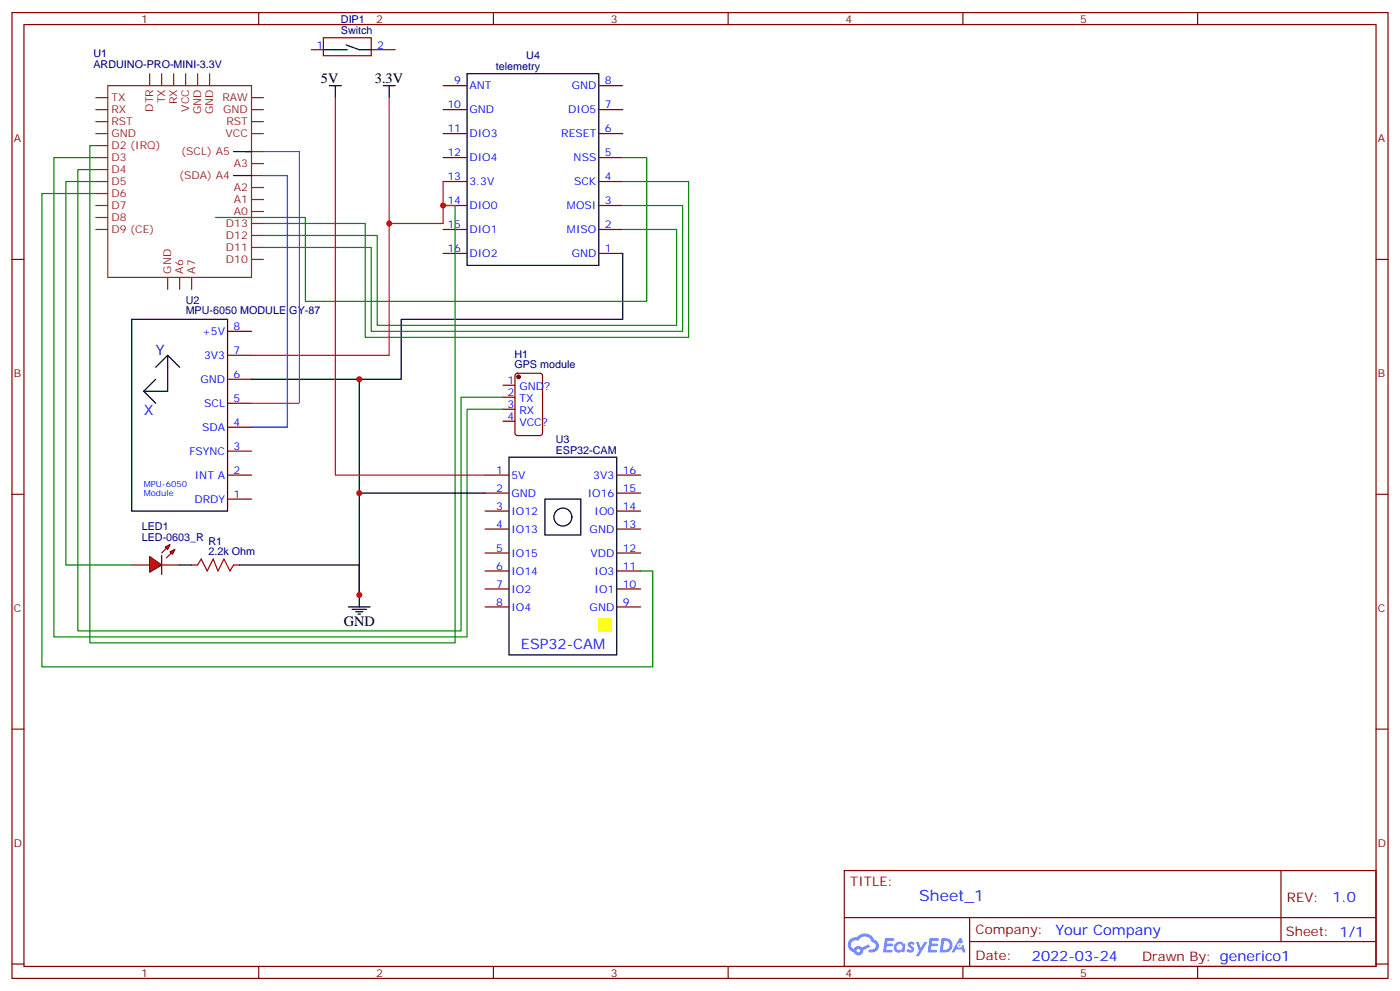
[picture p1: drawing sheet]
<svg xmlns="http://www.w3.org/2000/svg" width="412mm" height="292mm" viewBox="0 0 412 292" stroke-linecap="round" stroke-linejoin="round" font-family="sans-serif">
<g fill="none" stroke="#870000" stroke-width=".35">
<path d="M3.5 3.7h405.4v284.3h-405.4zM7.1 7.2h398.2v277.3h-398.2zM76.2 3.7v3.5M145.3 3.7v3.5M214.5 3.7v3.5M283.6 3.7v3.5M352.8 3.7v3.5M3.5 76.4h3.6M405.3 76.4h3.6M3.5 145.5h3.6M405.3 145.5h3.6M3.5 214.7h3.6"/>
<path d="M405.3 214.7h3.6M248.7 256.3h156.6v28.2h-156.6zM377.3 256.3v20.9M248.7 270.1h156.5M285.6 277.2h119.6M285.6 270.1v14.2M3.5 283.8h3.6M76.2 284.5v3.5M145.3 284.5v3.5M214.5 284.5v3.5M283.6 284.5v3.5M352.8 284.5v3.5"/>
<path d="M405.3 283.8h3.6"/>
</g>
<g fill="#5487ff">
<path d="M267.7 277.5a1.22 1.22 0 0 1 1.7 .2l-.4 .6a.47 .47 0 0 0-.3-.4 .47 .47 0 0 0-.5 .2l.1 .2a1.14 1.14 0 0 1 .8 1.8 1.14 1.14 0 0 1-1.9 0l-.2-.2 .5-.6 .7 .5a.29 .29 0 0 0 .3-.3 .29 .29 0 0 0-.2-.3 1.04 1.04 0 0 1-.6-1.7z"/>
<path d="M260.7 276.2h2.4l.3 .2-.2 .5-1.8 .1-.1 .8h1.5l.3 .4-.3 .4h-1.6l-.2 1.1h1.7l.2 .3-.2 .3-2.6 .1z"/>
<path d="M273.8 276.2h2.4l.3 .2-.1 .5-1.8 .1-.2 .8h1.6l.3 .4-.4 .4-1.6-.1-.1 1.1 1.7 .1 .2 .3-.2 .3-2.6 .1z"/>
<path d="M282.6 276.2h.7l.3 1.3-.6 .3a.69 .69 0 0 0-1 .3 .69 .69 0 0 0 .4 .9 .69 .69 0 0 0 .9-.6l.5-.2 .6 2.2h-.8l-.2-.9h-1.8l-.5 .9h-.8z"/>
<path d="M269.8 277.3h.8l.6 1.8 1.1-1.8h.9l-2.6 4.2h-.8l.9-1.5z"/>
<path d="M277.4 276.2l-.6 4.2h1.3a2.11 2.11 0 0 0 2.5-2.1 2.11 2.11 0 0 0-2.5-2.1zM278.1 277a1.39 1.39 0 0 1 1.7 1.4 1.39 1.39 0 0 1-1.8 1.2h-.3z"/>
<path d="M263.7 277.8a1.54 1.54 0 0 0-.1 2.2 1.54 1.54 0 0 0 2.2 .1l.6 .3 .3-2.3-.2-.3h-.4a1.49 1.49 0 0 0-2.4 0zM264 278.8a.94 .94 0 0 1 1.8 0 .94 .94 0 0 1-1.8 0z"/>
<path d="M250.4 276.6a2.18 2.18 0 0 0 1.1 3.7 1.44 1.44 0 0 0 1.6 .9 1.44 1.44 0 0 0 1.2-1.4l2-1.1-.5-.7-1.9 1a1.47 1.47 0 0 0-2.4 .4 1.39 1.39 0 0 1-.7-1.9 1.39 1.39 0 0 1 2-.5 2.12 2.12 0 0 1 2.2-1.3 2.12 2.12 0 0 1 1.9 1.7 1.14 1.14 0 0 1 1.1 1.4 1.14 1.14 0 0 1-1.7 .7 .43 .43 0 0 0-.5 .4 .43 .43 0 0 0 .4 .5 1.98 1.98 0 0 0 2.5-1.2 1.98 1.98 0 0 0-1.2-2.6 3.1 3.1 0 0 0-5.3-.6l-.9 .1zM252.3 279.9a.55 .55 0 0 1 1.1 0 .55 .55 0 0 1-1.1 0z"/>
<circle cx="282.6" cy="278.3" r=".26"/>
</g>
<path d="M67 97.5h7.1M67 104.6h7.1M67 111.7h7.1M67 118.7h7.1M67 125.8h7.1M67 132.8h7.1M67 139.9h7.1M67 146.9h7.1M56.4 166.3h1.8M68.8 166.3h1.8" fill="none" stroke="#870000" stroke-width=".35"/>
<path d="M112.9 25.2h3.5M114.7 25.2v3.6M38.8 94h28.2v56.5h-28.2zM42.3 115.2l3.6 3.5M45.9 111.7l-3.6 3.5M49.4 104.6l-3.5 3.5M52.9 108.1l-3.5-3.5v10.6h-7.1M102.7 178.7h6.3M103.7 179.4h4.2M105.8 175.2v3.5M104.8 180.1h2.1M105.5 180.8h.7" fill="none" stroke="#000" stroke-width=".35"/>
<path d="M58.2 166.3l1.1-1.7 1.7 3.5 1.8-3.5 1.4 3.5 1.8-3.5 1.7 3.5 1.1-1.8" fill="none" stroke="#a10000" stroke-width=".35"/>
<g fill="#f00" stroke="#870000" stroke-width=".35">
<path d="M44.1 163.9l3.5 2.4-3.5 2.2z"/>
<path d="M47.6 163.5v5.7z"/>
</g>
<g fill="#870000" stroke="#870000" stroke-width=".35">
<path d="M47.6 162.8l1.4-1.4z"/>
<path d="M49 164.2l1.4-1.4z"/>
</g>
<g fill="#f00" stroke="#870000" stroke-width=".35">
<path d="M48.7 161l1.4-.7-.7 1.4z"/>
<path d="M50.1 162.5l1.4-.8-.7 1.5z"/>
</g>
<g fill="none" stroke="#870000" stroke-width=".35">
<path d="M91.7 14.6h3.5M95.2 11.1h14.2v5.3h-14.2zM109.4 14.6h7M130.5 39.3h7.1M130.5 32.3h7.1M130.5 25.2h7.1M176.4 39.3h7M176.4 32.3h7M176.4 25.2h7M130.5 53.4h7.1M130.5 46.4h7.1M176.4 53.4h7"/>
<path d="M176.4 46.4h7M130.5 74.6h7.1M130.5 67.6h7.1M130.5 60.5h7.1M176.4 74.6h7M176.4 67.6h7M176.4 60.5h7M148.2 113.4h3.5M148.2 116.9h3.5M151.9 110.1l.5-.2h6.7l.7 .4v17.2l-.5 .7h-6.9l-.7-.4v-17.2zM142.9 139.9h7M148.2 120.5h3.5"/>
<path d="M148.2 124h3.5M181.7 139.9h7M142.9 145.2h7M142.9 150.5h7M142.9 155.8h7M181.7 145.2h7M181.7 150.5h7M181.7 155.8h7M38.8 166.3h5.3M47.6 166.3h5.3M142.9 162.8h7M142.9 168.1h7"/>
<path d="M142.9 173.4h7M142.9 178.7h7M181.7 162.8h7M181.7 168.1h7M181.7 173.4h7M181.7 178.7h7"/>
</g>
<g fill="none" stroke="#000" stroke-width=".35">
<path d="M95.2 14.6h7.1M102 13.2l3.8 1.4h3.6M97 25.2h3.5M98.8 25.2v3.6M137.6 21.7h38.8v56.4h-38.8zM68.8 44.6h5.3h-1.8M68.8 51.7h5.3M183.4 74.6v19.4h-65.2v17.7h-12.4M74.1 111.7h31.7v63.5v-8.9h-35.2M149.9 134.6h31.8v58.2h-31.8zM105.8 145.2h37.1M160.5 146.9h10.6v10.6h-10.6z"/>
<path d="M52.9 166.3h3.5"/>
<circle cx="165.8" cy="152.2" r="2.65"/>
</g>
<path d="M98.8 28.8v111.1h44.1M114.7 28.8v75.8h-40.6M130.5 53.4v12.4h-15.8" fill="none" stroke="#f00" stroke-width=".35"/>
<g fill="none" stroke="#8c2424" stroke-width=".35">
<path d="M28.2 39.3h3.5M28.2 32.3h3.5M28.2 28.8h3.5M28.2 35.8h3.5M31.7 25.2h42.4v56.5h-42.4zM44.1 21.7v3.5M47.6 21.7v3.5M51.2 21.7v3.5M54.7 21.7v3.5M58.2 21.7v3.5M61.7 21.7v3.5M74.1 39.3h3.5"/>
<path d="M74.1 32.3h3.5M74.1 28.8h3.5M74.1 35.8h3.5M28.2 42.9h3.5M28.2 46.4h3.5M28.2 49.9h3.5M28.2 53.4h3.5M28.2 57h3.5M74.1 58.7h3.5M74.1 55.2h3.5M74.1 48.2h3.5M74.1 44.6h3.5"/>
<path d="M74.1 51.7h3.5M28.2 60.5h3.5M28.2 64h3.5M28.2 67.6h3.5M74.1 76.4h3.5M74.1 72.8h3.5M74.1 69.3h3.5M74.1 65.8h3.5M74.1 62.3h3.5M49.4 81.7v3.5M52.9 81.7v3.5M56.4 81.7v3.5"/>
</g>
<path d="M77.6 44.6h10.6v74.1h-14.1" fill="none" stroke="#f0f" stroke-width=".35"/>
<path d="M77.6 51.7h7.1v74.1h-10.6" fill="none" stroke="#00f" stroke-width=".35"/>
<circle cx="152.8" cy="110.9" r=".53" fill="#870000" stroke="#870000" stroke-width=".35"/>
<path d="M28.2 53.4h-8.8v112.9h19.4M28.2 49.9h-5.3v135.8h112.9v-68.8h12.4M28.2 46.4h-12.3v141.1h121.7v-67h10.6M28.2 42.9h-1.7v146.4h107.6v-128.8h-3.6M28.2 57h-15.9v139.3h180v-28.2h-3.6M183.4 53.4h19.4v45.9h-95.2v-33.5h-30M183.4 46.4h7.1v42.3h-100.5v-24.7h-26.5M183.4 67.6h15.9v28.2h-88.2v-26.5h-33.5M183.4 60.5h17.7v37h-91.7v-24.7h-31.8" fill="none" stroke="#008700" stroke-width=".35"/>
<path d="M176.4 182.2h3.5v3.5h-3.5z" fill="#ff0" stroke="#ff0" stroke-width=".35"/>
<g fill="#c00">
<circle cx="105.8" cy="175.2" r=".88"/>
<circle cx="105.8" cy="111.7" r=".88"/>
<circle cx="114.7" cy="65.8" r=".88"/>
<circle cx="105.8" cy="145.2" r=".88"/>
<circle cx="130.5" cy="60.5" r=".88"/>
</g>
<text font-size="4.6" fill="#00f" x="270.8" y="265.3">Sheet_1</text>
<g font-size="4.2">
<text x="94.5" y="24.5">5V</text>
<text x="110.4" y="24.5">3.3V</text>
<text x="101.2" y="184.3">GND</text>
</g>
<g font-size="4.2" fill="#00f">
<text x="45.9" y="104.6">Y</text>
<text x="42.3" y="122.2">X</text>
<text x="153.5" y="191">ESP32-CAM</text>
<text x="392.5" y="265.6">1.0</text>
<text x="310.9" y="275.1">Your Company</text>
<text x="304" y="282.9">2022-03-24</text>
</g>
<g font-size="3.9" fill="#800">
<text x="250.5" y="260.9">TITLE:</text>
<text x="379.1" y="265.6">REV:</text>
<text x="287.4" y="275.1">Company:</text>
<text x="378.7" y="275.7">Sheet: 1/1</text>
<text x="287.4" y="282.8">Date:</text>
<text x="336.4" y="282.8">Drawn By: generico1</text>
</g>
<g font-size="3.2" fill="#800">
<text x="41.6" y="6.7">1</text>
<text x="110.8" y="6.7">2</text>
<text x="179.9" y="6.7">3</text>
<text x="249.1" y="6.7">4</text>
<text x="318.2" y="6.7">5</text>
<text x="4.1" y="41.8">A</text>
<text x="405.9" y="41.8">A</text>
<text x="4.1" y="110.9">B</text>
<text x="405.9" y="110.9">B</text>
<text x="4.1" y="180.1">C</text>
<text x="405.9" y="180.1">C</text>
<text x="4.1" y="249.2">D</text>
<text x="405.9" y="249.2">D</text>
<text x="41.6" y="287.5">1</text>
<text x="110.8" y="287.5">2</text>
<text x="179.9" y="287.5">3</text>
<text x="249.1" y="287.5">4</text>
<text x="318.2" y="287.5">5</text>
</g>
<g font-size="3.2" fill="#000080">
<text x="100.4" y="10.1">Switch</text>
<text x="100.4" y="6.8">DIP1</text>
<text x="27.5" y="16.7">U1</text>
<text x="155" y="17.5">U4</text>
<text x="27.5" y="19.9">ARDUINO-PRO-MINI-3.3V</text>
<text x="146" y="20.6">telemetry</text>
<text x="54.7" y="89.4">U2</text>
<text x="54.7" y="92.6">MPU-6050 MODULE GY-87</text>
<text x="151.5" y="105.3">H1</text>
<text x="151.5" y="108.4">GPS module</text>
<text x="163.7" y="130.4">U3</text>
<text x="163.7" y="133.5">ESP32-CAM</text>
<text x="41.7" y="159.3">LED-0603_R</text>
<text x="41.7" y="156.1">LED1</text>
<text x="61.4" y="160.3">R1</text>
<text x="61.4" y="163.5">2.2k Ohm</text>
</g>
<g font-size="3.2" fill="#00f">
<text x="93.2" y="14.3">1</text>
<text x="111.1" y="14.3">2</text>
<text x="133.8" y="24.9">9</text>
<text x="138.3" y="26.3">ANT</text>
<text x="168.4" y="26.3">GND</text>
<text x="178.2" y="24.9">8</text>
<text x="131.8" y="31.9">10</text>
<text x="138.3" y="33.3">GND</text>
<text x="167.4" y="33.3">DIO5</text>
<text x="178.2" y="31.9">7</text>
<text x="131.8" y="39">11</text>
<text x="138.3" y="40.4">DIO3</text>
<text x="165.3" y="40.4">RESET</text>
<text x="178.2" y="39">6</text>
<text x="131.8" y="46">12</text>
<text x="138.3" y="47.4">DIO4</text>
<text x="169" y="47.4">NSS</text>
<text x="178.2" y="46">5</text>
<text x="131.8" y="53.1">13</text>
<text x="178.2" y="53.1">4</text>
<text x="138.3" y="54.5">3.3V</text>
<text x="169.1" y="54.5">SCK</text>
<text x="131.8" y="60.1">14</text>
<text x="138.3" y="61.6">DIO0</text>
<text x="167" y="61.6">MOSI</text>
<text x="178.2" y="60.1">3</text>
<text x="131.8" y="67.2">15</text>
<text x="138.3" y="68.6">DIO1</text>
<text x="167" y="68.6">MISO</text>
<text x="178.2" y="67.2">2</text>
<text x="131.8" y="74.3">16</text>
<text x="138.3" y="75.7">DIO2</text>
<text x="168.4" y="75.7">GND</text>
<text x="178.2" y="74.3">1</text>
<text x="59.5" y="98.6">+5V</text>
<text x="68.8" y="97.2">8</text>
<text x="60.1" y="105.7">3V3</text>
<text x="68.8" y="104.2">7</text>
<text x="59" y="112.7">GND</text>
<text x="68.8" y="111.3">6</text>
<text x="149.5" y="113.1">1</text>
<text x="60.2" y="119.8">SCL</text>
<text x="68.8" y="118.4">5</text>
<text x="149.5" y="116.6">2</text>
<text x="153" y="114.8">GND?</text>
<text x="153" y="118.4">TX</text>
<text x="68.8" y="125.4">4</text>
<text x="149.5" y="120.1">3</text>
<text x="149.5" y="123.6">4</text>
<text x="153" y="121.9">RX</text>
<text x="153" y="125.4">VCC?</text>
<text x="59.5" y="126.8">SDA</text>
<text x="55.8" y="133.9">FSYNC</text>
<text x="68.8" y="132.5">3</text>
<text x="57.4" y="140.9">INT A</text>
<text x="68.8" y="139.5">2</text>
<text x="146.2" y="139.5">1</text>
<text x="150.6" y="140.9">5V</text>
<text x="174.8" y="140.9">3V3</text>
<text x="183.4" y="139.5">16</text>
<text x="57.3" y="148">DRDY</text>
<text x="68.8" y="146.6">1</text>
<text x="146.2" y="144.8">2</text>
<text x="150.6" y="146.2">GND</text>
<text x="173.1" y="146.2">IO16</text>
<text x="183.4" y="144.8">15</text>
<text x="146.2" y="150.1">3</text>
<text x="146.2" y="155.4">4</text>
<text x="150.6" y="151.5">IO12</text>
<text x="175.1" y="151.5">IO0</text>
<text x="183.4" y="155.4">13</text>
<text x="183.4" y="150.1">14</text>
<text x="150.6" y="156.8">IO13</text>
<text x="173.7" y="156.8">GND</text>
<text x="146.2" y="162.5">5</text>
<text x="146.2" y="167.7">6</text>
<text x="150.6" y="163.9">IO15</text>
<text x="173.9" y="163.9">VDD</text>
<text x="183.4" y="167.7">11</text>
<text x="183.4" y="162.5">12</text>
<text x="146.2" y="173">7</text>
<text x="150.6" y="169.2">IO14</text>
<text x="175.1" y="169.2">IO3</text>
<text x="183.4" y="173">10</text>
<text x="146.2" y="178.3">8</text>
<text x="150.6" y="174.4">IO2</text>
<text x="150.6" y="179.7">IO4</text>
<text x="173.7" y="179.7">GND</text>
<text x="175.1" y="174.4">IO1</text>
<text x="183.4" y="178.3">9</text>
</g>
<g font-size="3.2" fill="#8d2323">
<text x="32.8" y="29.8">TX</text>
<text x="65.5" y="29.8">RAW</text>
<text x="32.8" y="33.3">RX</text>
<text x="45.2" y="32.9" transform="rotate(-90 45.2 32.9)">DTR</text>
<text x="48.7" y="30.4" transform="rotate(-90 48.7 30.4)">TX</text>
<text x="52.2" y="30.7" transform="rotate(-90 52.2 30.7)">RX</text>
<text x="55.7" y="32.9" transform="rotate(-90 55.7 32.9)">VCC</text>
<text x="59.3" y="33.6" transform="rotate(-90 59.3 33.6)">GND</text>
<text x="62.8" y="33.6" transform="rotate(-90 62.8 33.6)">GND</text>
<text x="65.7" y="33.3">GND</text>
<text x="32.8" y="40.4">GND</text>
<text x="32.8" y="36.9">RST</text>
<text x="66.4" y="40.4">VCC</text>
<text x="66.7" y="36.9">RST</text>
<text x="32.8" y="43.9">D2 (IRQ)</text>
<text x="32.8" y="47.4">D3</text>
<text x="53.4" y="45.7">(SCL) A5</text>
<text x="32.8" y="51">D4</text>
<text x="52.8" y="52.7">(SDA) A4</text>
<text x="68.8" y="49.2">A3</text>
<text x="32.8" y="54.5">D5</text>
<text x="32.8" y="58">D6</text>
<text x="68.8" y="59.8">A1</text>
<text x="68.8" y="56.3">A2</text>
<text x="32.8" y="61.6">D7</text>
<text x="32.8" y="65.1">D8</text>
<text x="68.8" y="63.3">A0</text>
<text x="32.8" y="68.6">D9 (CE)</text>
<text x="66.5" y="70.4">D12</text>
<text x="66.5" y="66.9">D13</text>
<text x="66.5" y="77.4">D10</text>
<text x="66.5" y="73.9">D11</text>
<text x="50.4" y="80.6" transform="rotate(-90 50.4 80.6)">GND</text>
<text x="54" y="80.6" transform="rotate(-90 54 80.6)">A6</text>
<text x="57.5" y="80.6" transform="rotate(-90 57.5 80.6)">A7</text>
</g>
<g font-size="2.5" fill="#00f">
<text x="42.3" y="143.4">MPU-6050</text>
<text x="42.3" y="145.9">Module</text>
</g>
</svg>
